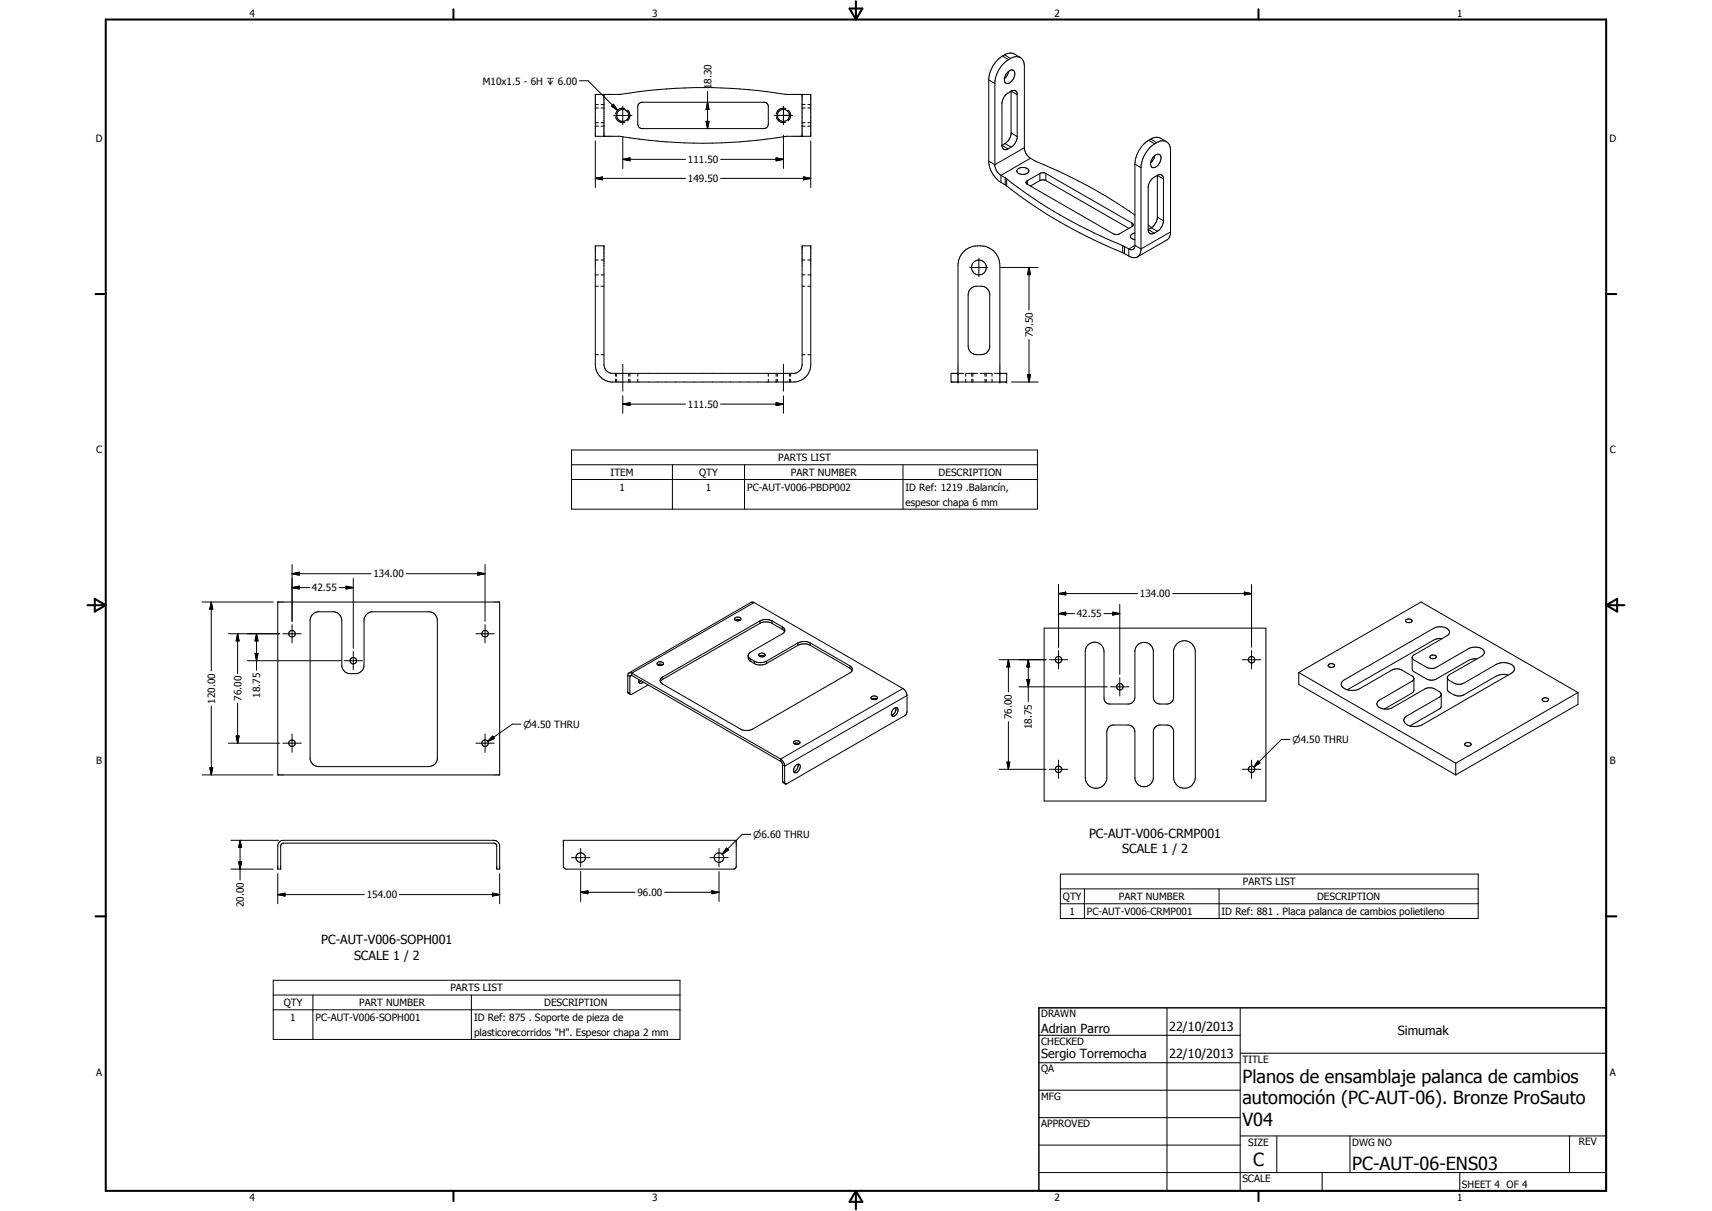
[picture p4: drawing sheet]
<svg xmlns="http://www.w3.org/2000/svg" width="594mm" height="420mm" viewBox="0 0 594 420" stroke-linecap="round" stroke-linejoin="round" font-family="sans-serif">
<g fill="none" stroke="#000" stroke-width=".35">
<path d="M347.9 19.5a10.3 10.3 0 0 0-4.8 7.7v29.2a9.4 9.4 0 0 0 4.2 6.9M347.9 19.5l2.1 1.2M348.6 19l-.7 .5M348.6 19a3.6 3.6 0 0 1 3.4-.3l2.1 1.2M348.6 19l2.1 1.3M201.1 28h3l10.2 10.3M206.6 32.8h8.5a174.9 174.9 0 0 1 57.7 0h8.5v14.5a58.5 58.5 0 0 0-15.2 1 174.2 174.2 0 0 1-51-1h-8.5zM206.6 36.3h1M206.6 37.5h1M208.6 36.3h1M208.6 37.5h1M209.6 32.8v14.5"/>
<path d="M212.9 36.2l1.4 2.1-2.1-1.4zM213.6 39.5h.1M216.1 36.9v6.3M216.9 37.6a2.55 2.55 0 0 0-3.3 1.9M217.8 38.2a2.47 2.47 0 0 1 0 3.7M221.6 36.1l.9-.6h42.9l.7 .4 .5 .8v6.4a1.52 1.52 0 0 1-1.5 1.5h-42.3a1.52 1.52 0 0 1-1.5-1.5v-6.1zM245.5 35.5l.5 2.5h-1zM245.5 31.7v12.9M269.4 39.5h.1M271.9 36.9v6.3M272.6 37.6a2.55 2.55 0 0 0-3.2 1.9M273.5 38.2a2.47 2.47 0 0 1 0 3.7"/>
<path d="M278.3 32.8v14.5M278.3 36.3h1.1M278.3 37.5h1.1M280.3 36.3h1M280.3 37.5h1M343.1 27.7l2.1 1.3M349.9 24.8a1.3 1.3 0 0 1 1.9-.3 1.3 1.3 0 0 1 .2 1.8v.4a2.54 2.54 0 0 1-3.1 2 2.92 2.92 0 0 1 1-3.9zM350 20.7a11 11 0 0 0-4.8 7.7v29.1a4.8 4.8 0 0 0 1.8 3.2l1.8 1M350 24.8a4.2 4.2 0 0 1-1.5 2.5M350.7 20.3l-.7 .4M350.7 20.3a2.91 2.91 0 0 1 3.4-.4 2.91 2.91 0 0 1 1.4 3.1v28.3M350.9 31.6l-2.2 1.6-1 2.4v15.1a1.26 1.26 0 0 0 .7 1.2 1.26 1.26 0 0 0 1.4-.3"/>
<path d="M350.9 31.6a1.29 1.29 0 0 1 1.3-.2 1.29 1.29 0 0 1 .8 1.2v15.1a4.7 4.7 0 0 1-2.1 3.4M350.9 31.6l2.1 1.3M350.9 31.6v14.9a4.8 4.8 0 0 1-2.2 3.3M206.6 48.9v16.2M206.6 43.8h1M206.6 42.6h1M208.6 43.8h1M208.6 42.6h1M212.9 40h6.4M213.6 40.6a2.5 2.5 0 0 0 3.3 1.8M216.1 55.3l2.5-.5v1zM216.1 47.3v11.2"/>
<path d="M216.1 55.3h21.8M245 42.1h1l-.5 2.5zM250.1 55.3h21.8M268.7 40h6.3M269.3 54.8l2.6 .5-2.6 .5zM269.4 40.6a2.5 2.5 0 0 0 3.2 1.8M271.9 46.9v11.6M278.3 43.8h1.1M278.3 42.6h1.1M280.3 43.8h1M280.3 42.6h1M281.3 48.9v16.2"/>
<path d="M348.7 49.8l2.2 1.3M348.7 49.8l-1 .6 2.1 1.2M350.9 46.1l2.1 1.3M350.9 51.1l-1.1 .5M353 58.9a2.65 2.65 0 0 1 4 .3 1.87 1.87 0 0 1-2.5 1.3 1.24 1.24 0 0 1-1.5-1.6zM355.5 51.3l-10.3 5.8-2.1-1.2M355.5 51.3a4.4 4.4 0 0 0 2.1 3.6M357.6 54.9l1.5 .9a179.5 179.5 0 0 1 34.7 18.8M357.6 54.9l-10.3 5.9v2.5M393.8 56.9v28.2M393.8 56.9l2.1 1.3M398.6 48.7l2.1 1.2"/>
<path d="M398.6 48.7a10.3 10.3 0 0 0-4.8 8.2M399.3 48.3l-.7 .4M399.3 48.3a3.5 3.5 0 0 1 3.4-.4l2.1 1.2M399.3 48.3l2.1 1.2M400.4 54.3a1.37 1.37 0 0 1 1.9-.7 1.37 1.37 0 0 1 .5 1.9 3 3 0 0 1-3 2.6 2.47 2.47 0 0 1 .3-3.5zM400.7 49.9a10.8 10.8 0 0 0-4.8 7.8v29.2a2.51 2.51 0 0 1-1.4 2.4 2.51 2.51 0 0 1-2.8-.5M400.7 54l-.4 1.4-1 1.1M401.4 49.5l-.7 .4M401.4 49.5a2.93 2.93 0 0 1 3.4-.3 2.93 2.93 0 0 1 1.4 3.1v28.2M206.6 61.9l2.5-.5v1zM206.6 61.9h31.3M250.1 61.9h31.2"/>
<path d="M278.8 61.4l2.5 .5-2.5 .5zM347.3 63.3l1.5 .8M348.8 64.1l.5 .4M348.8 61.7l.5 .3M348.8 61.7v2.4M349.3 62v2.5M349.3 62a163.4 163.4 0 0 0 40.3 23.2M349.3 64.5a165.1 165.1 0 0 0 40.3 23.2M356.5 63.9l29.9 17.3 1 .2 .8-.2 4.6-2.6M356.5 62.7v1.2M356.5 62.7a.64 .64 0 0 0-.5 .6 .64 .64 0 0 0 .5 .6M360.8 60.2l.8-.3 1.3 .3"/>
<path d="M360.8 60.2v2.5M360.8 62.7l.8-.3 1.3 .3M360.8 60.2l-4.3 2.5M360.8 62.7l-3.3 1.9M362.9 60.2v2.5M362.9 60.2l29.9 17.2M362.9 62.7l28.8 16.5M392.8 77.4a.64 .64 0 0 1 .5 .6 .64 .64 0 0 1-.5 .6M392.8 77.4v1.2M398.4 78.1l1.2 .9M399.5 79l2.1 1.3M399.5 79l-1.1 .6 2.2 1.3"/>
<path d="M401.6 75.4l2.1 1.2M401.6 60.8v14.9a5.1 5.1 0 0 1-2.1 3.3M401.6 60.8l2.1 1.3M401.6 60.8a5.3 5.3 0 0 0-3 3.3l-.2 15.8a1.27 1.27 0 0 0 .8 1.2 1.27 1.27 0 0 0 1.4-.2M401.6 60.8a1.31 1.31 0 0 1 1.5-.1 1.31 1.31 0 0 1 .6 1.4M403.7 76.6a4.9 4.9 0 0 1-2.1 3.7M403.7 62.1v14.5M206.6 85.3h3v41.2a3 3 0 0 0 2.6 3h63.6a3 3 0 0 0 2.5-3v-41.2h3v41.2a6 6 0 0 1-6 6h-62.7a6 6 0 0 1-6-6zM206.6 99.3h1M206.6 90.2h1M206.6 95.4h1M208.6 99.3h1"/>
<path d="M208.6 90.2h1M208.6 95.4h1M278.3 99.3h1.1M278.3 90.2h1.1M278.3 95.4h1.1M280.3 99.3h1M280.3 90.2h1M280.3 95.4h1M336.5 92.8h6.4M339.7 89.6v6.4M347 92.8h13.2M357.1 92.8l.5 2.5h-1z"/>
<path d="M357.1 92.8v14.7M389.6 85.2l.6 .3M389.6 85.2v2.5M389.6 87.7l.6 .3M390.2 85.5v2.5M390.2 88l1.5 .8M390.2 85.5l1.5 .9M391.7 86.4v2.4M393.8 80.9a1.19 1.19 0 0 0-1.2 .4 1.19 1.19 0 0 0-.1 1.3l1.3 .6M393.8 85.1a1.3 1.3 0 0 1-.6 1.4 1.3 1.3 0 0 1-1.5-.1M393.8 85.2l-2.1 1.2M401.6 80.3l-1 .6"/>
<path d="M406.2 80.5l-10.3 5.9-2.1-1.3M406.2 80.5l-.2 1.3-.8 1.3-10.5 6.1M336.6 100.5l1.6-1.1 2.6-.1a3.2 3.2 0 0 1 2.6 2.6v18.5a3.1 3.1 0 0 1-3 2.7h-1.4a3 3 0 0 1-3-3v-17.8zM357.1 117.8v14.7M206.6 123.1h1M208.6 123.1h1M213.6 129.5v1.1M213.6 131.6v.9M214 129.5v1.1M214 131.6v.9M216.1 126.4v9.3M216.1 137.3v6.1"/>
<path d="M218.2 129.5v1.1M218.2 131.6v.9M218.6 129.5v1.1M218.6 131.6v.9M221.3 129.5v1.1M221.3 131.6v.9M266.6 129.5v1.1M266.6 131.6v.9M269.3 139.7l2.6 .5-2.6 .5zM269.3 129.5v1.1M269.3 131.6v.9M269.7 129.5v1.1"/>
<path d="M269.7 131.6v.9M271.9 126.4v9.3M271.9 137.3v6.1M273.9 129.5v1.1M273.9 131.6v.9M274.4 129.5v1.1M274.4 131.6v.9M278.3 123.1h1.1M280.3 123.1h1M332.4 132.5v-40.4a6.9 6.9 0 0 1 7.8-6.8 6.7 6.7 0 0 1 6.8 6.8v40.4M334.4 129.5h-4.4v3h19.3v-3h-4.3M335.1 129.5v1.1"/>
<path d="M335.1 131.6v.9M335.4 129.5h3.8M337.2 129.5v1.1M337.2 131.6v.9M337.6 129.5v1.1M337.6 131.6v.9M340.2 129.5h3.9M341.8 129.5v1.1M341.8 131.6v.9M342.2 129.5v1.1M342.2 131.6v.9M344.2 129.5v1.1"/>
<path d="M344.2 131.6v.9M350.9 132.5h9.3M356.6 130h1l-.5 2.5zM198.3 156.1h161.7v20.6h-161.7zM216.1 140.2l2.5-.5v1zM216.1 140.2h21.8M250.1 140.2h21.8M198.3 161.2h161.7M198.3 166.4h161.7M233.3 161.2v15.5M258.4 161.2v15.5M313.3 161.2v15.5"/>
<path d="M101.3 199.1l2.5-.6v1.1zM101.3 199.1h27.4M101.3 195.9v19.7M140.9 199.1h27.4M165.8 198.5l2.5 .6-2.5 .5zM168.3 195.9v19.7M70.1 208.9h24.7M73.3 208.9l.5 2.5h-1zM73.3 208.9v23.9M79.3 219.9h17.7M82.5 219.9l.5 2.5h-1zM82.5 219.9v13.8"/>
<path d="M89 219.9l.5 2.5h-1zM89 219.9v12.6M96.4 208.9h77v60h-77zM98.2 219.9h6.3M101.3 203.9l2.5-.5v.9zM101.3 216.7v6.4M101.3 203.9h6.1M108.5 213.1l.6-.5 1.1-.3h5.8a3.1 3.1 0 0 1 2.6 3v15.8a3.2 3.2 0 0 0 2.6 2.6h2.5a3 3 0 0 0 2.6-2.9v-15.5a3.1 3.1 0 0 1 2.6-3h20.3a3.1 3.1 0 0 1 2.6 2.6v48.5a3 3 0 0 1-3 2.6h-38.2a3 3 0 0 1-3-2.6v-48.5zM117.7 203.9h4.9M120.1 203.4l2.5 .5-2.5 .4zM122.6 200.7v24.2M165.1 219.9h6.4"/>
<path d="M168.3 216.7v6.4M255 214.5a1.33 1.33 0 0 1 2.1 .3 1.26 1.26 0 0 1-1.1 .6 1.26 1.26 0 0 1-1.1-.8zM255.1 215.2l.6-.3 1.2 .3M256.4 214.9l-.4 .5M261.7 209l-42.5 24.6M261.7 209h-1l-42.4 24.5M261.7 209l51.6 29.9M263.7 215.4a4.5 4.5 0 0 1 4.2 0M263.7 216.3a4.5 4.5 0 0 1 4.2 0M263.7 215.4v.9M263.7 215.4l-33.8 19.5M263.7 216.3l-33.8 19.4"/>
<path d="M267.9 215.4v.9M267.9 215.4l3.5 2.1M267.9 216.3l3.5 2M271.4 217.5l.8 .7v1M271.4 217.5v.8M271.4 218.3l.8 .8M272.2 219.2l-.8 .7-10.9 6.3-.9 1.3M362.3 217.9h77v60h-77zM367.3 206l2.5-.6v1zM367.3 212.9l2.5-.5v1zM367.3 206h27.5M367.3 202.8v21.8"/>
<path d="M367.3 212.9h5.5M383.1 212.9h5.5M386.1 212.4l2.5 .5-2.5 .5zM388.6 209.7v24.3M406.9 206h27.4M431.8 205.4l2.5 .6-2.5 .4zM434.3 202.8v21.8M487.8 215.2a1.37 1.37 0 0 1 2.2 .2 1.23 1.23 0 0 1-1.1 .7 1.23 1.23 0 0 1-1.1-.8zM85.8 229.2h32.5M88.5 226.7h1l-.5 2.5zM119.4 229.2h6.4M122.6 226.1v6.3"/>
<path d="M217.8 234.4v5.8l1 .8M217.8 234.4l.8 .4 .6-.4M219.2 234.4l-.4-.1-.2 .3v6.1l.2 .3M219.2 233.6l-.6-.3-.4 .2-.4 .9M219.2 233.6v.8M219.2 233.6l51.7 29.8M219.2 234.4l51.7 29.8M221.7 235.8v1l.2 .2 .6 .1 .7-.5M222.5 236.2l-.8 .5M224.9 237.6l-6.1 3.4M228.1 230a1.2 1.2 0 0 1 1.2-.4 1.2 1.2 0 0 1 .9 .9 1.14 1.14 0 0 1-1.2 .5 1.14 1.14 0 0 1-.9-1zM228.3 230.7l.6-.3 1.1 .3"/>
<path d="M229.9 234.9v.8M229.9 235.7l-.8 .8M259.6 227.5l.2 1.2 .7 .8M259.6 227.5l.3 .6 .6 .6M260.5 228.7v.8M260.5 228.7l1.2 .7M260.5 229.5l1.2 .7M261.7 229.4a4.7 4.7 0 0 0 4.3 0M261.7 230.2a4.5 4.5 0 0 0 4.3 0M261.7 229.4v.8M263.3 227a1.18 1.18 0 0 1 1.3-.5 1.18 1.18 0 0 1 .9 1 1.28 1.28 0 0 1-2.2-.4zM263.5 227.7l.7-.2 1.1 .2"/>
<path d="M266 229.4v.8M276.9 223.1a4.9 4.9 0 0 1 4.2 0M276.9 223.1v.8M276.9 223.9a4.5 4.5 0 0 1 4.2 0M276.9 223.1l-10.9 6.3M276.9 223.9l-10.9 6.3M281.1 223.1v.8M281.1 223.1l13.8 7.9M281.1 223.9l13.8 7.9M294.9 231l.8 .8v.9M294.9 231v.8M294.9 231.8l.8 .9"/>
<path d="M295.7 232.7l-.8 .8-34 19.6-1.1 .3h-1.5l-1-.3-27.4-15.7a1.3 1.3 0 0 1-.8-1.3 1.3 1.3 0 0 1 .8-1.2M313.3 238.9l-42.4 24.5M313.3 238.9a3 3 0 0 1 1.4 2.4M346.7 228.9h16.3M349.9 228.9l.5 2.5h-1zM349.9 228.9v11.2M353.6 238.3h30.7M356.3 235.8h1l-.5 2.5zM356.8 228.9l.5 2.5h-1zM356.8 228.9v14.6M364.1 228.9h6.4M367.3 225.7v6.4"/>
<path d="M377.6 223.7a3.3 3.3 0 0 1 3.5-.6 3.3 3.3 0 0 1 2 3v16.4a2.13 2.13 0 0 0 1.7 1.8h7l1-.5 .8-.8 .2-1.1v-15.8a3.2 3.2 0 0 1 3-3.2 3.2 3.2 0 0 1 3.4 2.7v16.3a2.36 2.36 0 0 0 2 2.4h3.1a2.43 2.43 0 0 0 1.9-2v-16.2a3.8 3.8 0 0 1 3.8-3.8 3.8 3.8 0 0 1 3.8 3.8v43.6a3.8 3.8 0 0 1-3.8 3.8 3.8 3.8 0 0 1-3.8-3.8v-16.2a2.36 2.36 0 0 0-2.3-2h-2.3a2.31 2.31 0 0 0-2.4 2.4v16.3a3.2 3.2 0 0 1-3.4 2.8 3.2 3.2 0 0 1-3-3.3v-15.8a2.39 2.39 0 0 0-2.4-2.4h-4.9a2.31 2.31 0 0 0-2.4 2.4v16.4a3.8 3.8 0 0 1-4 3.2 3.8 3.8 0 0 1-3.5-3.8v-43.6l.2-1.3zM385.4 238.3h6.3M388.6 235.1v6.4M431.1 228.9h6.4M434.3 225.7v6.4M450.7 233.3v4.1l54.5 31.5M450.7 233.3l42.4-24.4 54.5 31.4M450.7 233.3l54.5 31.5M461 230.5l.4-.1a1.02 1.02 0 0 1 1.1-.1 1.02 1.02 0 0 1 .5 .9 1.15 1.15 0 0 1-1.2 .4 1.15 1.15 0 0 1-.8-.9zM490 228.3l.6 .7 4.4 2.5a3.8 3.8 0 0 0 3.4 0l11.2-6.5a4.1 4.1 0 0 1 5.5 1.1l-.3 .9-.6 .7-11.3 6.4-.7 1M490.6 235.5l-.4 .8-11.5 6.6a1.48 1.48 0 0 0-.9 1.6 1.48 1.48 0 0 0 1.4 1.2l1.2 .3M490.6 235.5v4l-.3 .7-9.9 5.8"/>
<path d="M496.3 227.6a1.29 1.29 0 0 1 2.1 .4 1.19 1.19 0 0 1-1.2 .6 1.19 1.19 0 0 1-1-.9zM500.5 221.6h-1.7l-1.1 .4-30.1 17.3M502.2 235.1l.7 1 1.7 .9a3.8 3.8 0 0 0 3.3 0l11.2-6.5a4.5 4.5 0 0 1 6.4 1.4l-.1 .8-.9 .9-31 17.9a5.3 5.3 0 0 1-6.1-.9 1.5 1.5 0 0 1 .8-2.2l11.2-6.5 .7-.7M512.5 228.6h-1.5l-1.1 .4-11.5 6.6a3.8 3.8 0 0 1-3.4 0l-4.9-3-.1-4.7 .4-.5 11.6-6.8a1.48 1.48 0 0 0 1-1.6 1.48 1.48 0 0 0-1.5-1.2l-2.1-.3-1.9 .5-31 17.8a1.73 1.73 0 0 0-1 1.9 1.73 1.73 0 0 0 1.6 1.5l.4 .1a6 6 0 0 0 4.3-.4l11.3-6.4a3.7 3.7 0 0 1 3.3 0l3.8 2.1 .4 .9M523.4 234.2a6.1 6.1 0 0 0-4.3 .4l-11.2 6.5a3.8 3.8 0 0 1-3.3 0l-1.7-.9-.6-.8-.1-4.3M73.3 245v23.9M79.3 257.9h17.7M82 255.4h1l-.5 2.5zM82.5 244v13.9M98.2 257.9h6.3M101.3 254.7v6.3M165.1 257.9h6.4"/>
<path d="M168.3 254.7v6.3M171 255.4l.6 .8-2.4 1zM180.8 251.2h-3l-8.6 6M217.8 240.1l.8 .4M275.4 257.5a1.2 1.2 0 0 1 1.2-.6 1.2 1.2 0 0 1 1 .9 1.32 1.32 0 0 1-2.2-.3zM275.6 258l.7-.2 1.1 .2M302.5 242.5l.9-.2 .8 .2M302.5 241.7a1.22 1.22 0 0 1 2 .6 1.32 1.32 0 0 1-2.2-.3zM309.9 246.1a.89 .89 0 0 1 1.2-.6 .89 .89 0 0 1 .5 1.2l-.7 1.3-.9 .5a.96 .96 0 0 1-.8-.6 .96 .96 0 0 1 .2-1zM310.8 245.5a2.26 2.26 0 0 1-1.4 2.6M314.7 241.3v5.7l-.6 1.2-41.1 23.7h-.5M314.7 241.3l-42.4 24.5"/>
<path d="M349.9 250.4v16.5M447.7 256.5h-3l-9.6 9.6M480.4 246h1.3l1.2-.3 11.5-6.7a3.8 3.8 0 0 1 3.4 0l1.6 .9 .7 .8v4.5l-.2 .5-10.6 6.1M508.4 257.9a1.31 1.31 0 0 1 2.1 .5 1.27 1.27 0 0 1-2.3-.2zM535.4 242.3a1.1 1.1 0 0 1 1.2-.3 1.1 1.1 0 0 1 .7 1 1.17 1.17 0 0 1-1.2 .5 1.17 1.17 0 0 1-.9-1zM547.6 240.3v4.1l-42.4 24.5M547.6 240.3l-42.4 24.5M70.1 268.9h24.7M72.8 266.4h1l-.5 2.5zM270.9 264.2l.7 1v5.9M270.9 263.4l1.2 1.5 .2 .9M270.9 263.4v.8"/>
<path d="M271.6 271.1l.7 .4M271.6 271.1l.1 .4 .8 .5M271.6 265.4l.7 .4M272.3 271.5l.2 .4M272.3 265.8v5.7M276.2 265.5a.83 .83 0 0 1 1.1-.3 .83 .83 0 0 1 .4 1.1 1.62 1.62 0 0 1-2.1 1.7 2.03 2.03 0 0 1 .6-2.5zM276.9 265.1a2.35 2.35 0 0 1-1.5 2.6M346.7 266.9h16.3M349.4 264.4h1l-.5 2.5zM364.1 266.9h6.4M367.3 263.7v6.4M431.1 266.9h6.4"/>
<path d="M434.3 263.7v6.4M436.5 264l.7 .7-2.1 1.4zM505.2 264.8v4.1M80.1 291.5h16.7M82.8 299h1l-.5 2.5zM83.3 291.5l.5 2.5h-1zM83.3 291.5v13.8M96.9 292.3l.8-.7 .7-.1h73a2 2 0 0 1 2 2v8h-1v-8.2l-.2-.4-.8-.4h-73l-.8 .4-.2 .4v8.2h-1v-8zM195.5 291.5h60v9.3l-.4 .5-.6 .2h-58l-.6-.2-.4-.8zM198.3 297.6h6.4M201.5 294.4v6.3M246.3 297.6h6.4"/>
<path d="M249.5 294.4v6.3M252 294.3l.8 .6-2.2 1.5zM260.6 289.5h-3.1l-6.9 6.9M80.1 301.5h14.7M96.4 310.4l2.5-.5v1zM96.4 303.1v10.5M96.4 310.4h30M138.6 310.4h34.8M170.9 309.9l2.5 .5-2.5 .5zM173.4 303.1v10.5M201.5 309.6l2.5-.5v1zM201.5 309.6h18.9"/>
<path d="M201.5 302.4v10.4M230.6 309.6h18.9M247 309.1l2.5 .5-2.5 .5zM249.5 302.4v10.4M368 303.3h144.9v15.4h-144.9zM368 308.4h144.9M368 313.6h144.9M376.3 308.4v10.3M423 308.4v10.3M94.8 340.1h141.2v20.5h-141.2zM94.8 345.2h141.2M94.8 350.4h141.2"/>
<path d="M108.6 345.2v15.4M163.6 345.2v15.4M360.5 359.2h69.9M405 349.7v63.5M430.4 349.7v63.5M360.5 368.7h69.9M360.5 378.2h69.9M430.4 365.4h127M360.5 387.8h69.9M360.5 397.3h69.9M430.4 394.1h127M443.1 394.1v12.7"/>
<path d="M468.5 394.1v12.7M544.7 394.1v12.7M360.5 406.8h196.9M458.8 406.8v6.4M506.6 406.8v6.4"/>
<circle cx="216.1" cy="40" r="2.08"/>
<circle cx="271.8" cy="40.1" r="2.1"/>
<circle cx="339.7" cy="92.8" r="2.58"/>
<circle cx="101.3" cy="219.9" r="1.12"/>
<circle cx="168.3" cy="219.9" r="1.13"/>
<circle cx="122.6" cy="229.2" r="1.13"/>
<circle cx="367.3" cy="228.9" r="1.13"/>
<circle cx="388.6" cy="238.3" r="1.1"/>
<circle cx="434.3" cy="228.9" r="1.14"/>
<circle cx="101.3" cy="257.8" r="1.13"/>
<circle cx="168.3" cy="257.9" r="1.13"/>
<circle cx="367.3" cy="266.9" r="1.12"/>
<circle cx="434.3" cy="266.9" r="1.13"/>
<circle cx="201.5" cy="297.5" r="1.65"/>
<circle cx="249.5" cy="297.6" r="1.65"/>
</g>
<g fill="#000">
<circle cx="350.9" cy="31.6" r=".18"/>
<circle cx="401.6" cy="60.8" r=".18"/>
<circle cx="332.4" cy="129.5" r=".18"/>
<circle cx="332.4" cy="132.5" r=".18"/>
<circle cx="347" cy="132.5" r=".18"/>
<circle cx="347" cy="129.5" r=".18"/>
<circle cx="349.3" cy="129.5" r=".18"/>
<circle cx="349.3" cy="132.5" r=".18"/>
</g>
<g fill="none" stroke="#000" stroke-width=".71">
<path d="M36.7 6.8h520.7v406.4h-520.7zM157.3 3.2v3.6M294.8 3h4.4l-2.2 3.8zM297 .4v6.4M436.7 3.2v3.6M33.1 102h3.6M557.4 102h3.5M30.3 210h6.4M32.9 207.8l3.8 2.2-3.8 2.2zM557.4 210h6.3M557.4 210l3.8-2.2v4.4zM33.1 317.9h3.6"/>
<path d="M557.4 317.9h3.5M157.3 413.2v3.5M297 413.2v6.3M297 413.2l2.2 3.8h-4.4zM436.7 413.2v3.5"/>
</g>
<path d="M360.5 349.7h196.9v63.5h-196.9z" fill="none" stroke="#000" stroke-width=".51"/>
<g fill="#000">
<path d="M212.9 36.2l1.4 2.1-2.1-1.4zM245.5 35.5l.5 2.5h-1zM216.1 55.3l2.5-.5v1zM245 42.1h1l-.5 2.5zM269.3 54.8l2.6 .5-2.6 .5zM206.6 61.9l2.5-.5v1zM278.8 61.4l2.5 .5-2.5 .5zM357.1 92.8l.5 2.5h-1zM216.1 140.2l2.5-.5v1zM356.6 130h1l-.5 2.5zM269.3 139.7l2.6 .5-2.6 .5zM101.3 199.1l2.5-.6v1.1z"/>
<path d="M165.8 198.5l2.5 .6-2.5 .5zM73.3 208.9l.5 2.5h-1zM101.3 203.9l2.5-.5v.9zM120.1 203.4l2.5 .5-2.5 .4zM367.3 206l2.5-.6v1zM367.3 212.9l2.5-.5v1zM386.1 212.4l2.5 .5-2.5 .5zM431.8 205.4l2.5 .6-2.5 .4zM82.5 219.9l.5 2.5h-1zM88.5 226.7h1l-.5 2.5zM89 219.9l.5 2.5h-1zM349.9 228.9l.5 2.5h-1z"/>
<path d="M356.3 235.8h1l-.5 2.5zM356.8 228.9l.5 2.5h-1zM82 255.4h1l-.5 2.5zM171 255.4l.6 .8-2.4 1zM72.8 266.4h1l-.5 2.5zM349.4 264.4h1l-.5 2.5zM436.5 264l.7 .7-2.1 1.4zM82.8 299h1l-.5 2.5zM83.3 291.5l.5 2.5h-1zM252 294.3l.8 .6-2.2 1.5zM96.4 310.4l2.5-.5v1zM170.9 309.9l2.5 .5-2.5 .5z"/>
<path d="M201.5 309.6l2.5-.5v1zM247 309.1l2.5 .5-2.5 .5z"/>
</g>
<g font-size="6.3">
<text x="431.1" y="375.6">Planos de ensamblaje palanca de cambios</text>
<text x="431.1" y="383.2">automoción (PC-AUT-06). Bronze ProSauto</text>
<text x="431.1" y="390.7">V04</text>
<text x="434.8" y="404.7">C</text>
<text x="469.2" y="406">PC-AUT-06-ENS03</text>
</g>
<g font-size="4.4">
<text x="377.9" y="290.9">PC-AUT-V006-CRMP001</text>
<text x="389.4" y="296.1">SCALE 1 / 2</text>
<text x="111.5" y="327.7">PC-AUT-V006-SOPH001</text>
<text x="122.8" y="332.9">SCALE 1 / 2</text>
<text x="361.3" y="358.4">Adrian Parro</text>
<text x="405.7" y="357.7">22/10/2013</text>
<text x="485" y="359.2">Simumak</text>
<text x="361.3" y="367.1">Sergio Torremocha</text>
<text x="405.7" y="367.2">22/10/2013</text>
</g>
<g font-size="3.5">
<text x="86.6" y="5.8">4</text>
<text x="226.3" y="5.8">3</text>
<text x="365.9" y="5.8">2</text>
<text x="505.6" y="5.8">1</text>
<text x="167.6" y="29.3">M10x1.5 - 6H x 6.00</text>
<text x="246.8" y="30.9" transform="rotate(-90 246.8 30.9)">18.30</text>
<text x="33.3" y="49.4">D</text>
<text x="558.5" y="49.4">D</text>
<text x="238.7" y="56.6">111.50</text>
<text x="238.7" y="63.2">149.50</text>
<text x="358.3" y="117.1" transform="rotate(-90 358.3 117.1)">79.50</text>
<text x="238.7" y="141.5">111.50</text>
<text x="33.4" y="157.3">C</text>
<text x="270" y="160">PARTS LIST</text>
<text x="558.6" y="157.3">C</text>
<text x="211.9" y="165.1">ITEM</text>
<text x="242.6" y="165.1">QTY</text>
<text x="274.5" y="165.1">PART NUMBER</text>
<text x="325.7" y="165.1">DESCRIPTION</text>
<text x="214.9" y="170.2">1</text>
<text x="244.9" y="170.2">1</text>
<text x="259.2" y="170.3">PC-AUT-V006-PBDP002</text>
<text x="314.2" y="170.4">ID Ref: 1219 .Balancín,</text>
<text x="314.2" y="175.6">espesor chapa 6 mm</text>
<text x="129.6" y="200.4">134.00</text>
<text x="108.2" y="205.1">42.55</text>
<text x="395.6" y="207.2">134.00</text>
<text x="373.6" y="214.2">42.55</text>
<text x="74.7" y="244.2" transform="rotate(-90 74.7 244.2)">120.00</text>
<text x="83.8" y="243.2" transform="rotate(-90 83.8 243.2)">76.00</text>
<text x="90.3" y="242" transform="rotate(-90 90.3 242)">18.75</text>
<text x="351.1" y="249.6" transform="rotate(-90 351.1 249.6)">76.00</text>
<text x="358.1" y="252.9" transform="rotate(-90 358.1 252.9)">18.75</text>
<text x="33.4" y="265.2">B</text>
<text x="558.6" y="265.2">B</text>
<text x="127.2" y="311.7">154.00</text>
<text x="221.2" y="310.9">96.00</text>
<text x="431.3" y="307.1">PARTS LIST</text>
<text x="84.6" y="314.8" transform="rotate(-90 84.6 314.8)">20.00</text>
<text x="368.8" y="312.3">QTY</text>
<text x="371.2" y="317.4">1</text>
<text x="377.2" y="317.4">PC-AUT-V006-CRMP001</text>
<text x="388.2" y="312.3">PART NUMBER</text>
<text x="423.9" y="317.5">ID Ref: 881 . Placa palanca de cambios polietileno</text>
<text x="457" y="312.3">DESCRIPTION</text>
<text x="156.3" y="344">PARTS LIST</text>
<text x="98.5" y="349.1">QTY</text>
<text x="124.7" y="349.1">PART NUMBER</text>
<text x="188.8" y="349.1">DESCRIPTION</text>
<text x="361.3" y="353">DRAWN</text>
<text x="100.7" y="354.2">1</text>
<text x="109.5" y="354.2">PC-AUT-V006-SOPH001</text>
<text x="164.5" y="354.3">ID Ref: 875 . Soporte de pieza de</text>
<text x="164.5" y="359.4">plasticorecorridos &quot;H&quot;. Espesor chapa 2 mm</text>
<text x="361.3" y="362.5">CHECKED</text>
<text x="431.1" y="368.7">TITLE</text>
<text x="33.4" y="373.2">A</text>
<text x="361.3" y="372.1">QA</text>
<text x="558.6" y="373.2">A</text>
<text x="361.3" y="381.6">MFG</text>
<text x="361.3" y="391.1">APPROVED</text>
<text x="433.1" y="397.5">SIZE</text>
<text x="469.2" y="397.5">DWG NO</text>
<text x="547.9" y="397.4">REV</text>
<text x="431.1" y="410.2">SCALE</text>
<text x="507.3" y="412.3">SHEET 4 OF 4</text>
<text x="86.6" y="416.7">4</text>
<text x="226.3" y="416.7">3</text>
<text x="365.9" y="416.7">2</text>
<text x="505.6" y="416.7">1</text>
</g>
<g font-size="3.3">
<text x="181.6" y="252.5">n4.50 THRU</text>
<text x="448.5" y="257.8">n4.50 THRU</text>
<text x="261.4" y="290.7">n6.60 THRU</text>
</g>
</svg>
